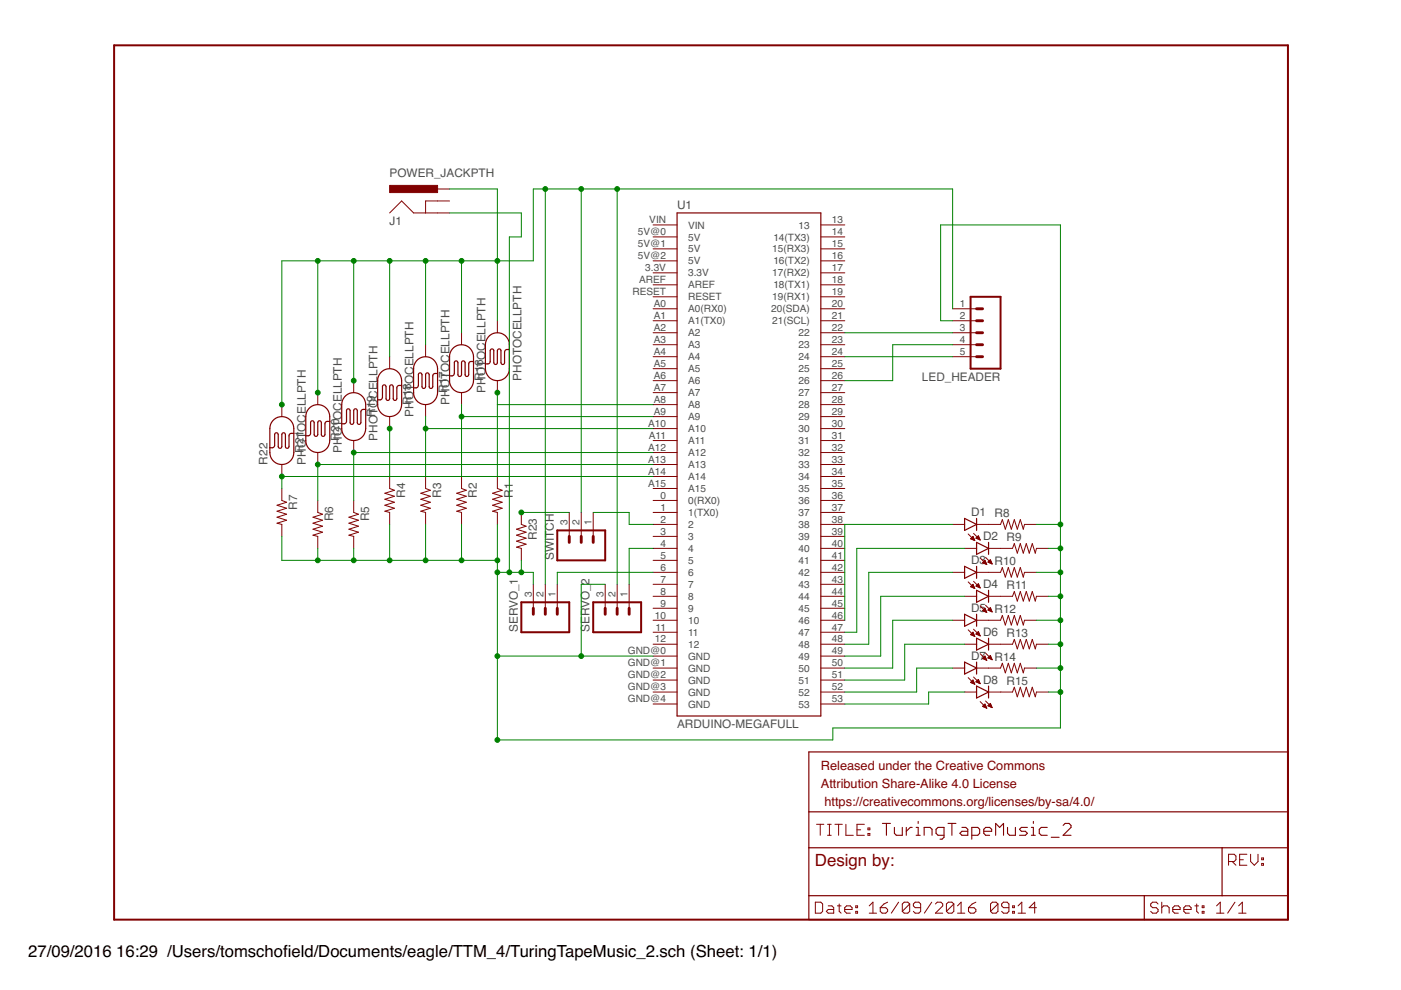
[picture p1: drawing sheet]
<svg xmlns="http://www.w3.org/2000/svg" width="297mm" height="210mm" viewBox="0 0 297 210" stroke-linecap="round" stroke-linejoin="round" font-family="sans-serif">
<path d="M24.2 9.6h248.9v185.4h-248.9zM205.8 62.9h6.3v15.3h-6.3zM118.2 112.5h10.1v6.3h-10.1zM110.5 127.7h10.2v6.3h-10.2zM125.8 127.7h10.1v6.3h-10.1z" fill="none" stroke="#800000" stroke-width=".42"/>
<g fill="none" stroke="#800000" stroke-width=".25">
<path d="M143.6 45.1h30.4v106.7h-30.4zM80.7 79.1a2.54 2.54 0 0 1 2.8-.8 2.54 2.54 0 0 1 1.7 2.4v5.1a2.54 2.54 0 0 1-2.6 2.5 2.54 2.54 0 0 1-2.5-2.5v-5.5zM88.6 76.2a2.55 2.55 0 0 1 2.7-.3 2.55 2.55 0 0 1 1.5 2.3v5a2.54 2.54 0 0 1-2.6 2.6 2.54 2.54 0 0 1-2.5-2.6v-5.5l.3-.8zM92.8 79.2h-.7l-.3 .3v2.5a.38 .38 0 0 1-.4 .4 .38 .38 0 0 1-.4-.4v-2.6a.38 .38 0 0 0-.4-.3 .38 .38 0 0 0-.4 .3v2.6a.38 .38 0 0 1-.3 .4 .38 .38 0 0 1-.4-.4v-2.6a.38 .38 0 0 0-.4-.3 .38 .38 0 0 0-.4 .3v2.5l-.4 .3h-.6M96.2 73.7a2.55 2.55 0 0 1 2.7-.4 2.55 2.55 0 0 1 1.5 2.3v5.1a2.54 2.54 0 0 1-2.5 2.5 2.54 2.54 0 0 1-2.6-2.5v-5.5l.4-.8zM100.4 76.6l-.7 .1-.3 .3v2.4a.38 .38 0 0 1-.4 .4 .38 .38 0 0 1-.4-.4v-2.5a.38 .38 0 0 0-.4-.4 .38 .38 0 0 0-.3 .4v2.5a.38 .38 0 0 1-.4 .4 .38 .38 0 0 1-.4-.4v-2.5a.38 .38 0 0 0-.4-.4 .38 .38 0 0 0-.4 .4v2.4l-.3 .4h-.7M103.8 71.1a2.53 2.53 0 0 1 2.7-.3 2.53 2.53 0 0 1 1.5 2.3v5.1a2.54 2.54 0 0 1-2.5 2.5 2.54 2.54 0 0 1-2.6-2.5l.1-5.6 .3-.8zM108 74.1h-.7l-.3 .4v2.4a.38 .38 0 0 1-.4 .4 .38 .38 0 0 1-.4-.4v-2.5a.38 .38 0 0 0-.4-.4 .38 .38 0 0 0-.3 .4v2.5a.38 .38 0 0 1-.4 .4 .38 .38 0 0 1-.4-.4v-2.5a.38 .38 0 0 0-.4-.4 .38 .38 0 0 0-.4 .4v2.4l-.3 .3-.7 .1M57.8 89.2a2.54 2.54 0 0 1 2.8-.7 2.54 2.54 0 0 1 1.7 2.4v5a2.54 2.54 0 0 1-2.5 2.6 2.54 2.54 0 0 1-2.6-2.6v-5l.2-.9zM62.3 91.9h-.7l-.3 .3v2.5a.38 .38 0 0 1-.4 .4 .38 .38 0 0 1-.4-.4v-2.6a.38 .38 0 0 0-.4-.3 .38 .38 0 0 0-.3 .3v2.6a.38 .38 0 0 1-.4 .4 .38 .38 0 0 1-.4-.4v-2.6a.38 .38 0 0 0-.4-.3 .38 .38 0 0 0-.4 .3v2.5l-.3 .3h-.7M65.4 86.7a2.54 2.54 0 0 1 2.8-.8 2.54 2.54 0 0 1 1.7 2.4v5.1a2.54 2.54 0 0 1-2.5 2.5 2.54 2.54 0 0 1-2.6-2.5v-5.1l.2-.8zM69.9 89.3l-.7 .1-.3 .3v2.4a.38 .38 0 0 1-.4 .4 .38 .38 0 0 1-.4-.4v-2.5a.38 .38 0 0 0-.3-.4 .38 .38 0 0 0-.4 .4v2.5a.38 .38 0 0 1-.4 .4 .38 .38 0 0 1-.4-.4v-2.5a.38 .38 0 0 0-.4-.4 .38 .38 0 0 0-.4 .4v2.4l-.3 .4h-.7"/>
<path d="M73 84.2a2.54 2.54 0 0 1 2.9-.8 2.54 2.54 0 0 1 1.6 2.4v5.1a2.54 2.54 0 0 1-2.5 2.5 2.54 2.54 0 0 1-2.5-2.5v-5.1l.1-.9zM77.5 86.8h-.6l-.4 .4v2.4a.38 .38 0 0 1-.4 .4 .38 .38 0 0 1-.3-.4v-2.5a.38 .38 0 0 0-.4-.4 .38 .38 0 0 0-.4 .4v2.5a.38 .38 0 0 1-.4 .4 .38 .38 0 0 1-.4-.4v-2.5a.38 .38 0 0 0-.3-.4 .38 .38 0 0 0-.4 .4l-.1 2.4-.3 .3-.6 .1M85.2 81.7h-.7l-.3 .4-.1 2.4a.38 .38 0 0 1-.3 .4 .38 .38 0 0 1-.4-.4v-2.5a.38 .38 0 0 0-.4-.4 .38 .38 0 0 0-.4 .4v2.5a.38 .38 0 0 1-.4 .4 .38 .38 0 0 1-.3-.4v-2.5a.38 .38 0 0 0-.4-.4 .38 .38 0 0 0-.4 .4l-.1 2.4-.3 .4h-.6M204.5 109.9l2.6 1.3-2.6 1.3zM207.1 109.9v2.6M207.1 115l2.5 1.3-2.5 1.2zM209.6 115v2.5M204.5 120.1l2.6 1.2-2.6 1.3zM204.5 130.2l2.6 1.3-2.6 1.3zM207.1 120.1v2.5M207.1 125.2l2.5 1.2-2.5 1.3zM207.1 130.2v2.6"/>
<path d="M207.1 135.3l2.5 1.3-2.5 1.2zM209.6 125.2v2.5M209.6 135.3v2.5M171.5 159.4h101.6v35.6h-101.6zM204.5 140.4l2.6 1.2-2.6 1.3zM207.1 140.4v2.5M207.1 145.5l2.5 1.2-2.5 1.3zM209.6 145.5v2.5M171.5 179.7h101.6M171.5 172.1h101.6M259.1 179.7v10.2M171.5 189.9h101.6"/>
<path d="M242.6 189.9v5.1"/>
</g>
<g fill="none" stroke="#800000" stroke-width=".21">
<path d="M82.6 45.1l2.6-2.5 2.5 2.5h7.6M92.8 40.1h2.5M95.3 42.6h-5.1v2.5M138.5 50.2h5.1M138.5 52.8h5.1M138.5 55.3h5.1M138.5 57.8h5.1M138.5 47.7h5.1M174 50.2h5.1M174 52.8h5.1M174 55.3h5.1M174 57.8h5.1"/>
<path d="M174 47.7h5.1M82.6 75.6v2.6M90.2 73.1v2.5M97.9 70.5v2.6M105.5 68v2.5M138.5 62.9h5.1M138.5 65.5h5.1M138.5 68h5.1M138.5 70.5h5.1M138.5 73.1h5.1M138.5 75.6h5.1M138.5 78.2h5.1"/>
<path d="M138.5 60.4h5.1M174 62.9h5.1M174 65.5h5.1M174 68h5.1M174 70.5h5.1M174 73.1h5.1M174 75.6h5.1M174 78.2h5.1M174 60.4h5.1M202 65.5h5.1M202 68h5.1M202 70.5h5.1"/>
<path d="M202 73.1h5.1M202 75.6h5.1M59.8 85.8v2.5M59.8 98.5v2.5M67.4 83.2v2.6M67.4 95.9v2.6M75 80.7v2.5M75 93.4v2.5M82.6 88.3v2.6M90.2 85.8v2.5M97.9 83.2v2.6M105.5 80.7v2.5"/>
<path d="M138.5 80.7h5.1M138.5 83.2h5.1M138.5 85.8h5.1M138.5 88.3h5.1M138.5 90.9h5.1M138.5 93.4h5.1M138.5 95.9h5.1M138.5 98.5h5.1M174 80.7h5.1M174 83.2h5.1M174 85.8h5.1M174 88.3h5.1"/>
<path d="M174 90.9h5.1M174 93.4h5.1M174 95.9h5.1M174 98.5h5.1M59.8 103.6v2.5l1 .4-2.1 .6 2.1 .7-2.1 .6 2.1 .6-2.1 .7 2.1 .6-2.1 .6 1.1 .3v2.5M67.4 106.1v2.5l1 .4-2 .7 2 .6-2 .6 2 .7-2 .6 2 .6-2 .7 1 .2v2.6M75 106.1v2.5l1 .4-2 .7 2 .6-2 .6 2 .7-2 .6 2 .6-2 .7 1 .2v2.6M82.6 101v2.6l1 .3-2 .7 2 .6-2 .7 2 .6-2 .6 2 .7-2 .6 1 .2v2.6M90.2 101v2.6l1 .3-2 .7 2 .6-2 .7 2 .6-2 .6 2 .7-2 .6 1 .2v2.6M97.9 101v2.6l1 .3-2.1 .7 2.1 .6-2.1 .7 2.1 .6-2.1 .6 2.1 .7-2.1 .6 1.1 .2v2.6M105.5 101v2.6l1 .3-2.1 .7 2.1 .6-2.1 .7 2.1 .6-2.1 .6 2.1 .7-2.1 .6 1.1 .2v2.6M110.5 108.6v2.6l1 .4-2 .6 2 .6-2 .7 2 .6-2 .6 2 .7-2 .6 1 .3v2.5"/>
<path d="M120.7 108.6v5.1M123.2 108.6v5.1M125.8 108.6v5.1M138.5 101h5.1M138.5 103.6h5.1M138.5 108.6h5.1M138.5 111.2h5.1M138.5 113.7h5.1M138.5 116.3h5.1M138.5 118.8h5.1M138.5 106.1h5.1M174 101h5.1"/>
<path d="M174 103.6h5.1M174 108.6h5.1M174 111.2h5.1M174 113.7h5.1M174 116.3h5.1M174 118.8h5.1M174 106.1h5.1M202 111.2h2.5M204.5 116.3h2.6M205.3 113.2l1.4 1.4M205.8 114.2h.7M205.9 114.3h.6"/>
<path d="M206 114h.4M206.1 113.9h.3M206.2 114.4h.4M206.2 113.8h.1M206.3 113.7l.4 .9-.9-.4zM206.4 113.1l1.4 1.4M206.5 114.5h.1M206.9 114.1l.5-.5 .4 .9zM207 114h.6M207.1 111.2h5l.4-1 .6 2 .7-2 .6 2 .7-2 .6 2 .6-2 .7 2 .2-1h2.6M207.1 114.2h.6M207.1 113.9h.5"/>
<path d="M207.2 113.8h.3M207.3 114.3h.4M207.3 113.7h.2M207.6 114.4h.2M207.8 118.3l1.4 1.4M208.4 119.2h.6M208.4 119.4h.7M208.5 119.1h.5M208.6 119h.3M208.7 119.5h.4M208.7 118.9h.2M208.8 118.8l.4 .9-.9-.4z"/>
<path d="M209 118.2l1.4 1.4M209 119.6h.2M209.5 119.2l.5-.5 .4 .9zM209.5 119.1h.7M209.6 116.3h5.1l.4-1 .6 2 .6-2 .7 2 .6-2 .6 2 .7-2 .6 2 .3-1h2.5M209.6 119.2h.6M209.7 119h.4M209.8 118.9h.3M209.9 119.4h.4M209.9 118.7h.1M210.1 119.5h.2M113.1 123.9v5.1"/>
<path d="M115.6 123.9v5.1M118.2 123.9v5.1M128.3 123.9v5.1M130.9 123.9v5.1M133.4 123.9v5.1M138.5 121.3h5.1M138.5 123.9h5.1M138.5 126.4h5.1M138.5 129h5.1M138.5 131.5h5.1M138.5 134h5.1M138.5 136.6h5.1"/>
<path d="M138.5 139.1h5.1M174 121.3h5.1M174 123.9h5.1M174 126.4h5.1M174 129h5.1M174 131.5h5.1M174 134h5.1M174 136.6h5.1M174 139.1h5.1M202 121.3h2.5M202 131.5h2.5M204.5 126.4h2.6"/>
<path d="M204.5 136.6h2.6M205.3 123.4l1.4 1.4M205.3 133.5l1.4 1.4M205.8 134.6h.7M205.9 124.4h.6M205.9 124.3h.6M205.9 134.4h.6M206 124.2h.4M206 134.3h.4M206.1 134.7h.5M206.1 124.1h.3M206.1 124.5h.5"/>
<path d="M206.1 134.2h.3M206.2 123.9h.1M206.2 134.1h.1M206.3 123.9l.4 .9-.9-.4zM206.3 134l-.5 .6 .9 .3M206.3 134l.4 .9M206.4 134.8h.2M206.4 123.3l1.4 1.4M206.4 124.7h.2M206.4 133.4l1.4 1.4M206.7 134.9h.1M206.9 124.3l.5-.5 .4 .9z"/>
<path d="M206.9 134.4l.9 .4M206.9 134.4h.7M207 124.3h.7M207 124.2h.6M207 134.3h.6M207.1 121.3h5l.4-1 .6 2.1 .7-2.1 .6 2.1 .7-2.1 .6 2.1 .6-2.1 .7 2.1 .2-1.1h2.6M207.1 131.5h5l.4-1 .6 2 .7-2 .6 2 .7-2 .6 2 .6-2 .7 2 .2-1h2.6M207.1 124.1h.5M207.2 134.2h.4M207.2 123.9h.3M207.2 134.6h.5M207.3 134.1h.2"/>
<path d="M207.3 124.4h.4M207.4 123.8h.1M207.4 133.9h.1M207.4 133.9l-.5 .5M207.4 133.9l.4 .9M207.5 134.7h.3M207.6 124.5h.2M207.8 134.8h.1M207.8 128.5l1.4 1.4M207.8 138.6l1.4 1.4M208.3 129.5l.5-.5 .4 .9zM208.3 139.6l.9 .4"/>
<path d="M208.3 139.6l.5-.5 .4 .9M208.3 139.6h.7M208.4 129.5h.7M208.4 129.4h.6M208.4 139.5h.6M208.5 129.2h.5M208.6 139.4h.3M208.6 139.7h.5M208.6 129.6h.5M208.7 129.1h.2M208.7 139.3h.2M208.8 129h.1"/>
<path d="M208.8 139.1h.1M208.9 139.9h.2M208.9 129.7h.2M209 128.3l1.4 1.4M209 138.5l1.4 1.4M209.1 140h.1M209.5 129.3l.5-.5 .4 .9zM209.5 139.5h.7M209.5 139.5l.9 .4M209.5 139.5l.5-.5 .4 .9M209.5 129.4h.7M209.5 129.2h.6"/>
<path d="M209.6 139.4h.5M209.6 126.4h5.1l.4-1 .6 2 .6-2 .7 2 .6-2 .6 2 .7-2 .6 2 .3-1h2.5M209.6 136.6h5.1l.4-1 .6 2 .6-2 .7 2 .6-2 .6 2 .7-2 .6 2 .3-1h2.5M209.7 129.1h.4M209.7 139.3h.4M209.7 139.6h.5M209.8 129.5h.4M209.8 129h.2M209.8 139.1h.2M209.9 128.9h.1M210 139h.1M210 139.7h.3"/>
<path d="M210.1 129.6h.2M210.3 139.9h.1M138.5 149.3h5.1M138.5 141.6h5.1M138.5 144.2h5.1M138.5 146.7h5.1M174 149.3h5.1M174 141.6h5.1M174 144.2h5.1M174 146.7h5.1M202 141.6h2.5M204.5 146.7h2.6"/>
<path d="M205.3 143.7l1.4 1.4M205.8 144.7l.5-.5 .4 .9zM205.8 144.7h.7M205.9 144.6h.5M206 144.8h.5M206 144.4h.4M206.2 144.3h.1M206.3 144.2h.1M206.3 144.9h.3M206.4 143.6l1.4 1.3M206.6 145.1h.1M206.9 144.6h.7"/>
<path d="M206.9 144.6l.9 .3M207.1 141.6h5l.4-1 .6 2.1 .7-2.1 .6 2.1 .7-2.1 .6 2.1 .6-2.1 .7 2.1 .2-1.1h2.6M207.1 144.4h.5M207.2 144.7h.5M207.2 144.3h.3M207.3 144.2h.2M207.4 144.1h.1M207.4 144.1l-.5 .5M207.4 144.1l.4 .8M207.5 144.8h.3M207.7 144.9h.1M207.8 148.8l1.4 1.4"/>
<path d="M208.3 149.8l.5-.5 .4 .9zM208.3 149.8h.7M208.5 149.6h.5M208.5 149.9h.6M208.6 149.5h.3M208.7 149.4h.2M208.8 150h.3M209 148.6l1.4 1.4M209.1 150.1h.1M209.5 149.6l.9 .4M209.5 149.6h.7M209.6 146.7h5.1l.4-1 .6 2 .6-2 .7 2 .6-2 .6 2 .7-2 .6 2 .3-1h2.5"/>
<path d="M209.6 149.5h.5M209.7 149.8h.5M209.7 149.4h.4M209.8 149.3h.2M210 149.9h.3M210 149.1l-.5 .5M210 149.1l.4 .9M210 149.1h.1M210.2 150h.1M173.1 174.8h1.6M173.9 174.8v2.3M175.5 174.8h.7"/>
<path d="M175.5 177.1h.7M175.9 174.8v2.3M177 174.8h1.6M177.8 174.8v2.3M179.3 174.8v2.3h1.6M181.7 175.9h.8M183.3 174.8h-1.6v2.3h1.6M184 176.7h.4v.4h-.4zM184 175.6h.4v.3h-.4zM172.9 191.3h1.1l.4 .4v1.5l-.4 .4h-1.1zM175.6 192.1h.8l.4 .3v1.2h-1.2l-.4-.4 .4-.4h1.2M177.5 192.1h.8"/>
<path d="M177.9 191.7v1.5l.4 .4M179.1 192.8h1.6v-.4l-.4-.3h-.8l-.4 .3v.8l.4 .4h.8M181.4 193.2h.4v.4h-.4zM181.4 192.1h.4v.3h-.4zM184.3 193.6h1.5M184.3 192.1l.8-.8v2.3M186.6 192.4h1.2l.4 .4v.4l-.4 .4h-.8l-.4-.4zM188.2 191.3l-.8 .4-.8 .7M190.5 191.3l-1.5 2.3M192.9 191.7v1.5l-.4 .4h-.8l-.4-.4M192.9 191.7l-.4-.4h-.8l-.4 .4v1.5M192.9 191.7l-1.6 1.5"/>
<path d="M195.2 192.4h-1.2l-.3-.3v-.4l.3-.4h.8l.4 .4v1.5l-.4 .4h-.8l-.3-.4M197.5 191.3l-1.5 2.3M198.3 191.7l.4-.4h.8l.4 .4v.4l-1.6 1.5h1.6M202.2 191.7v1.5l-.4 .4h-.7l-.4-.4M202.2 191.7l-.4-.4h-.7l-.4 .4v1.5M202.2 191.7l-1.5 1.5M203 193.6h1.6M203 192.1l.8-.8v2.3M205.3 192.4h1.2l.4 .4v.4l-.4 .4h-.8l-.4-.4zM206.9 191.3l-.8 .4-.8 .7M211.6 191.7v1.5l-.4 .4h-.8l-.4-.4M211.6 191.7l-.4-.4h-.8l-.4 .4v1.5"/>
<path d="M211.6 191.7l-1.6 1.5M213.9 192.4h-1.2l-.3-.3v-.4l.3-.4h.8l.4 .4v1.5l-.4 .4h-.8l-.3-.4M214.7 193.2h.4v.4h-.4zM214.7 192.1h.4v.3h-.4zM215.9 193.6h1.5M215.9 192.1l.7-.8v2.3M219.8 192.4h-1.6l1.2-1.1v2.3M245.5 191.7l-.3-.4h-.8l-.4 .4v.4l.4 .3h.8l.3 .4v.4l-.3 .4h-.8l-.4-.4M246.3 192.4l.4-.3h.8l.4 .3v1.2M246.3 191.3v2.3M248.6 192.8h1.6v-.4l-.4-.3h-.8l-.4 .3v.8l.4 .4h.8M251 192.8h1.5v-.4l-.3-.3h-.8l-.4 .3v.8l.4 .4h.8"/>
<path d="M253.3 192.1h.8M253.7 191.7v1.5l.4 .4M254.9 193.2h.4v.4h-.4zM254.9 192.1h.4v.3h-.4zM257.9 193.6h1.6M257.9 192.1l.8-.8v2.3M260.5 182.7h1.2l.3-.4v-.8l-.3-.4h-1.2v2.4M261.3 182.7l.7 .8M261.8 191.3l-1.5 2.3M262.6 193.6h1.6M262.6 192.1l.8-.8v2.3M262.8 182.3h.8"/>
<path d="M264.4 181.1h-1.6v2.4h1.6M265.2 181.1v1.6l.7 .8 .8-.8v-1.6M267.5 183.1h.4v.4h-.4zM267.5 181.9h.4v.4h-.4z"/>
</g>
<g fill="none" stroke="#800000" stroke-width=".23">
<path d="M187.1 174.6h1.7M187.9 174.6v2.5M189.6 175.4v1.3l.4 .4h1.3v-1.7M192.2 175.4v1.7M193.4 175.4h-.4l-.8 .9M194.2 177.1h.9M194.2 175.4h.5v1.7M194.7 174.2v.4M195.9 177.1v-1.7h1.3l.4 .4v1.3M200.2 177.1h-1.3l-.4-.4v-.9l.4-.4h1.3v2.1l-.5 .4h-.4M201 174.6h1.7M201.8 174.6v2.5"/>
<path d="M203.9 175.4h.9l.4 .4v1.3h-1.3l-.4-.4 .4-.4h1.3M206 177.1h1.3l.4-.4v-.9l-.4-.4h-1.3v2.5M208.6 176.3h1.6v-.5l-.4-.4h-.8l-.4 .4v.9l.4 .4h.8M211.1 177.1v-2.5l.8 .8 .9-.8v2.5M213.6 175.4v1.3l.4 .4h1.3v-1.7M217.8 175.4h-1.2l-.4 .4 .4 .5h.8l.4 .4-.4 .4h-1.2M218.7 177.1h.8M218.7 175.4h.4v1.7M219.1 174.2v.4M222 175.4h-1.2l-.5 .4v.9l.5 .4h1.2M222.9 177.5h1.7M225.4 175l.4-.4h.9l.4 .4v.4l-1.7 1.7h1.7"/>
</g>
<g fill="none" stroke="#800000" stroke-width=".61">
<path d="M207.1 70.5h1.2M207.1 68h1.2M207.1 65.5h1.2M207.1 75.6h1.2M207.1 73.1h1.2M120.7 113.7v1.3M123.2 113.7v1.3M125.8 113.7v1.3M113.1 129v1.2M115.6 129v1.2M118.2 129v1.2M128.3 129v1.2"/>
<path d="M130.9 129v1.2M133.4 129v1.2"/>
</g>
<path d="M82.6 39.3h10.2v1.5h-10.2z" fill="#800000" stroke="#800000" stroke-width=".21"/>
<g fill="none" stroke="#008000" stroke-width=".21">
<path d="M67.4 55.3v27.9M75 55.3v25.4M82.6 55.3v20.3M90.2 55.3v17.8M95.3 40.1h10.2v27.9M95.3 45.1h15.2v5.1h-2.5v71.1M97.9 55.3v15.2M115.6 40.1v83.8M123.2 40.1v68.5M130.9 40.1v83.8M179.1 70.5h22.9M179.1 75.6h22.9"/>
<path d="M202 68h-2.6v-20.3h25.4v106.6h-48.2v2.6h-71.1v-45.7M202 65.5v-25.4h-88.9v15.2h-53.3v30.5M202 73.1h-12.7v7.6h-10.2M82.6 90.9v10.1M90.2 90.9h48.3M90.2 88.3v12.7M97.9 88.3h40.6M97.9 85.8v15.2M105.5 83.2v17.8M105.5 85.8h33M138.5 95.9h-63.5v10.2M138.5 98.5h-71.1v7.6"/>
<path d="M59.8 113.7v5.1h45.7M67.4 116.3v2.5M75 116.3v2.5M82.6 111.2v7.6M90.2 111.2v7.6M97.9 111.2v7.6M110.5 108.6h10.2M110.5 118.8v2.5M125.8 108.6h7.6v2.6h5.1M138.5 101h-78.7v2.6M138.5 116.3h-5.1v7.6M202 111.2h-22.9v20.3"/>
<path d="M204.5 116.3h-22.8v17.7h-2.6M219.8 111.2h5M222.3 116.3h2.5M105.5 121.3h7.6v2.6M105.5 139.1h33M128.3 123.9h-5.1v15.2M138.5 121.3h-20.3v2.6M202 121.3h-17.8v15.3h-5.1M202 131.5h-12.7v10.1h-10.2M204.5 136.6h-12.7v7.6h-12.7M204.5 126.4h-17.8v12.7h-7.6M219.8 121.3h5"/>
<path d="M219.8 131.5h5M222.3 136.6h2.5M222.3 126.4h2.5M202 141.6h-7.6v5.1h-15.3M204.5 146.7h-7.6v2.6h-17.8M219.8 141.6h5M222.3 146.7h2.5"/>
</g>
<g fill="#008000" stroke="#008000" stroke-width=".21">
<circle cx="105.5" cy="83.2" r=".51"/>
<circle cx="97.9" cy="88.3" r=".51"/>
<circle cx="90.2" cy="90.9" r=".51"/>
<circle cx="82.6" cy="90.9" r=".51"/>
<circle cx="75" cy="95.9" r=".51"/>
<circle cx="67.4" cy="98.5" r=".51"/>
<circle cx="59.8" cy="101" r=".51"/>
<circle cx="110.5" cy="108.6" r=".51"/>
<circle cx="224.8" cy="111.2" r=".51"/>
<circle cx="224.8" cy="141.6" r=".51"/>
<circle cx="224.8" cy="136.6" r=".51"/>
<circle cx="224.8" cy="131.5" r=".51"/>
<circle cx="224.8" cy="126.4" r=".51"/>
<circle cx="224.8" cy="121.3" r=".51"/>
<circle cx="224.8" cy="116.3" r=".51"/>
<circle cx="224.8" cy="146.7" r=".51"/>
<circle cx="105.5" cy="118.8" r=".51"/>
<circle cx="97.9" cy="118.8" r=".51"/>
<circle cx="90.2" cy="118.8" r=".51"/>
<circle cx="82.6" cy="118.8" r=".51"/>
<circle cx="75" cy="118.8" r=".51"/>
<circle cx="67.4" cy="118.8" r=".51"/>
<circle cx="105.5" cy="139.1" r=".51"/>
<circle cx="105.5" cy="156.9" r=".51"/>
<circle cx="105.5" cy="121.3" r=".51"/>
<circle cx="123.2" cy="139.1" r=".51"/>
<circle cx="110.5" cy="121.3" r=".51"/>
<circle cx="108" cy="121.3" r=".51"/>
<circle cx="105.5" cy="55.3" r=".51"/>
<circle cx="97.9" cy="55.3" r=".51"/>
<circle cx="90.2" cy="55.3" r=".51"/>
<circle cx="82.6" cy="55.3" r=".51"/>
<circle cx="75" cy="55.3" r=".51"/>
<circle cx="67.4" cy="55.3" r=".51"/>
<circle cx="75" cy="80.7" r=".51"/>
<circle cx="67.4" cy="83.2" r=".51"/>
<circle cx="59.8" cy="85.8" r=".51"/>
<circle cx="130.9" cy="40.1" r=".51"/>
<circle cx="115.6" cy="40.1" r=".51"/>
<circle cx="123.2" cy="40.1" r=".51"/>
</g>
<text font-size="3.6" fill="#800000" x="172.8" y="183.6">Design by:</text>
<g font-size="3.5">
<text x="6" y="202.9">27/09/2016</text>
<text x="24.7" y="202.9">16:29 /Users/tomschofeld/Documents/eagle/TTM_4/TuringTapeMusic_2.sch (Sheet: 1/1)</text>
<text x="60" y="202.9">i</text>
</g>
<g font-size="2.7" fill="#800000">
<text x="174" y="163.2">Released under the Creative Commons</text>
<text x="174" y="167.1">Attribution Share-Alike 4.0 License</text>
<text x="174.8" y="170.9">https://creativecommons.org/licenses/by-sa/4.0/</text>
</g>
<g font-size="2.5" fill="#505050">
<text x="82.6" y="37.5">POWER_JACKPTH</text>
<text x="82.6" y="47.7">J1</text>
<text x="143.6" y="44.4">U1</text>
<text x="102.4" y="77.5" transform="rotate(-90 102.4 77.5)">6</text>
<text x="87.2" y="82.6" transform="rotate(-90 87.2 82.6)">8</text>
<text x="94.8" y="80.1" transform="rotate(-90 94.8 80.1)">7</text>
<text x="102.9" y="83.2" transform="rotate(-90 102.9 83.2)">PHRO1TOCELLPTH</text>
<text x="110.5" y="80.7" transform="rotate(-90 110.5 80.7)">PHOTOCELLPTH</text>
<text x="195.5" y="80.7">LED_HEADER</text>
<text x="80.1" y="88" transform="rotate(-90 80.1 88)">TOCELLPTH</text>
<text x="87.7" y="88.3" transform="rotate(-90 87.7 88.3)">PHRO1TOCELLPTH</text>
<text x="95.3" y="85.8" transform="rotate(-90 95.3 85.8)">PHRO1TOCELLPTH</text>
<text x="64.3" y="92.8" transform="rotate(-90 64.3 92.8)">1</text>
<text x="71.9" y="90.2" transform="rotate(-90 71.9 90.2)">0</text>
<text x="72.4" y="95.9" transform="rotate(-90 72.4 95.9)">PHRO2TOCELLPTH</text>
<text x="80.1" y="93.4" transform="rotate(-90 80.1 93.4)">PHOR19</text>
<text x="56.7" y="98.5" transform="rotate(-90 56.7 98.5)">R22</text>
<text x="64.8" y="98.5" transform="rotate(-90 64.8 98.5)">PHRO2TOCELLPTH</text>
<text x="85.9" y="105.5" transform="rotate(-90 85.9 105.5)">R4</text>
<text x="93.5" y="105.5" transform="rotate(-90 93.5 105.5)">R3</text>
<text x="101.1" y="105.5" transform="rotate(-90 101.1 105.5)">R2</text>
<text x="108.7" y="105.5" transform="rotate(-90 108.7 105.5)">R1</text>
<text x="63" y="108" transform="rotate(-90 63 108)">R7</text>
<text x="70.6" y="110.6" transform="rotate(-90 70.6 110.6)">R6</text>
<text x="78.3" y="110.6" transform="rotate(-90 78.3 110.6)">R5</text>
<text x="205.9" y="109.4">D1</text>
<text x="210.9" y="109.7">R8</text>
<text x="113.8" y="114.5" transform="rotate(-90 113.8 114.5)">R23</text>
<text x="117.4" y="118.8" transform="rotate(-90 117.4 118.8)">SWITCH</text>
<text x="205.9" y="119.6">D3</text>
<text x="208.4" y="114.5">D2</text>
<text x="210.9" y="119.8">R10</text>
<text x="213.4" y="114.8">R9</text>
<text x="208.4" y="124.6">D4</text>
<text x="213.4" y="124.9">R11</text>
<text x="205.9" y="129.7">D5</text>
<text x="210.9" y="130">R12</text>
<text x="109.8" y="134" transform="rotate(-90 109.8 134)">SERVO_1</text>
<text x="125" y="134" transform="rotate(-90 125 134)">SERVO_2</text>
<text x="208.4" y="134.8">D6</text>
<text x="213.4" y="135.1">R13</text>
<text x="205.9" y="139.9">D7</text>
<text x="210.9" y="140.2">R14</text>
<text x="208.4" y="145">D8</text>
<text x="213.4" y="145.2">R15</text>
<text x="143.6" y="154.4">ARDUINO-MEGAFULL</text>
</g>
<g font-size="2.1" fill="#505050">
<text x="137.7" y="47.3">VIN</text>
<text x="176.4" y="47.3">13</text>
<text x="135.3" y="49.9">5V@0</text>
<text x="135.3" y="52.4">5V@1</text>
<text x="145.9" y="51">5V</text>
<text x="145.9" y="53.5">5V</text>
<text x="145.9" y="48.5">VIN</text>
<text x="163.7" y="53.5">15(RX3)</text>
<text x="164" y="51">14(TX3)</text>
<text x="169.3" y="48.5">13</text>
<text x="176.4" y="52.4">15</text>
<text x="176.4" y="49.9">14</text>
<text x="135.3" y="55">5V@2</text>
<text x="136.8" y="57.5">3.3V</text>
<text x="145.9" y="56.1">5V</text>
<text x="145.9" y="58.6">3.3V</text>
<text x="163.7" y="58.6">17(RX2)</text>
<text x="164" y="56.1">16(TX2)</text>
<text x="176.4" y="55">16</text>
<text x="176.4" y="57.5">17</text>
<text x="134.1" y="62.6">RESET</text>
<text x="135.5" y="60">AREF</text>
<text x="138.6" y="65.1">A0</text>
<text x="145.9" y="63.7">RESET</text>
<text x="145.9" y="61.2">AREF</text>
<text x="163.7" y="63.7">19(RX1)</text>
<text x="164" y="61.2">18(TX1)</text>
<text x="176.4" y="60">18</text>
<text x="176.4" y="65.1">20</text>
<text x="176.4" y="62.6">19</text>
<text x="203.5" y="65.1">1</text>
<text x="138.6" y="67.7">A1</text>
<text x="138.6" y="70.2">A2</text>
<text x="145.9" y="66.2">A0(RX0)</text>
<text x="145.9" y="68.8">A1(TX0)</text>
<text x="145.9" y="71.3">A2</text>
<text x="163.5" y="66.2">20(SDA)</text>
<text x="163.7" y="68.8">21(SCL)</text>
<text x="169.3" y="71.3">22</text>
<text x="176.4" y="70.2">22</text>
<text x="176.4" y="67.7">21</text>
<text x="203.5" y="67.7">2</text>
<text x="203.5" y="70.2">3</text>
<text x="138.6" y="72.7">A3</text>
<text x="138.6" y="75.3">A4</text>
<text x="138.6" y="77.8">A5</text>
<text x="145.9" y="73.9">A3</text>
<text x="145.9" y="76.4">A4</text>
<text x="169.3" y="73.9">23</text>
<text x="169.3" y="76.4">24</text>
<text x="176.4" y="72.7">23</text>
<text x="176.4" y="75.3">24</text>
<text x="176.4" y="77.8">25</text>
<text x="203.5" y="72.7">4</text>
<text x="203.5" y="75.3">5</text>
<text x="138.6" y="80.4">A6</text>
<text x="138.6" y="82.9">A7</text>
<text x="145.9" y="78.9">A5</text>
<text x="145.9" y="81.5">A6</text>
<text x="169.3" y="78.9">25</text>
<text x="169.3" y="81.5">26</text>
<text x="176.4" y="80.4">26</text>
<text x="176.4" y="82.9">27</text>
<text x="138.6" y="85.4">A8</text>
<text x="138.6" y="88">A9</text>
<text x="145.9" y="84">A7</text>
<text x="145.9" y="86.5">A8</text>
<text x="145.9" y="89.1">A9</text>
<text x="169.3" y="84">27</text>
<text x="169.3" y="86.5">28</text>
<text x="169.3" y="89.1">29</text>
<text x="176.4" y="85.4">28</text>
<text x="176.4" y="88">29</text>
<text x="137.4" y="90.5">A10</text>
<text x="137.4" y="95.6">A12</text>
<text x="137.6" y="93.1">A11</text>
<text x="145.9" y="91.6">A10</text>
<text x="145.9" y="94.2">A11</text>
<text x="169.3" y="91.6">30</text>
<text x="169.3" y="94.2">31</text>
<text x="176.4" y="90.5">30</text>
<text x="176.4" y="93.1">31</text>
<text x="176.4" y="95.6">32</text>
<text x="137.4" y="98.1">A13</text>
<text x="137.4" y="100.7">A14</text>
<text x="145.9" y="96.7">A12</text>
<text x="145.9" y="99.2">A13</text>
<text x="145.9" y="101.8">A14</text>
<text x="169.3" y="96.7">32</text>
<text x="169.3" y="99.2">33</text>
<text x="169.3" y="101.8">34</text>
<text x="176.4" y="98.1">33</text>
<text x="176.4" y="100.7">34</text>
<text x="137.4" y="103.2">A15</text>
<text x="140" y="105.7">0</text>
<text x="145.9" y="104.3">A15</text>
<text x="145.9" y="106.9">0(RX0)</text>
<text x="169.3" y="104.3">35</text>
<text x="169.3" y="106.9">36</text>
<text x="176.4" y="103.2">35</text>
<text x="176.4" y="105.7">36</text>
<text x="120.3" y="111.4" transform="rotate(-90 120.3 111.4)">3</text>
<text x="122.9" y="111.4" transform="rotate(-90 122.9 111.4)">2</text>
<text x="125.4" y="111.4" transform="rotate(-90 125.4 111.4)">1</text>
<text x="140" y="108.3">1</text>
<text x="140" y="110.8">2</text>
<text x="140" y="113.4">3</text>
<text x="145.9" y="109.4">1(TX0)</text>
<text x="145.9" y="111.9">2</text>
<text x="169.3" y="109.4">37</text>
<text x="169.3" y="111.9">38</text>
<text x="176.4" y="108.3">37</text>
<text x="176.4" y="110.8">38</text>
<text x="176.4" y="113.4">39</text>
<text x="140" y="115.9">4</text>
<text x="140" y="118.4">5</text>
<text x="145.9" y="114.5">3</text>
<text x="145.9" y="117">4</text>
<text x="145.9" y="119.6">5</text>
<text x="169.3" y="117">40</text>
<text x="169.3" y="114.5">39</text>
<text x="169.3" y="119.6">41</text>
<text x="176.4" y="115.9">40</text>
<text x="176.4" y="118.4">41</text>
<text x="140" y="121">6</text>
<text x="140" y="123.5">7</text>
<text x="145.9" y="122.1">6</text>
<text x="145.9" y="124.6">7</text>
<text x="169.3" y="122.1">42</text>
<text x="169.3" y="124.6">43</text>
<text x="176.4" y="121">42</text>
<text x="176.4" y="123.5">43</text>
<text x="112.7" y="126.6" transform="rotate(-90 112.7 126.6)">3</text>
<text x="115.3" y="126.6" transform="rotate(-90 115.3 126.6)">2</text>
<text x="117.8" y="126.6" transform="rotate(-90 117.8 126.6)">1</text>
<text x="128" y="126.6" transform="rotate(-90 128 126.6)">3</text>
<text x="130.5" y="126.6" transform="rotate(-90 130.5 126.6)">2</text>
<text x="133" y="126.6" transform="rotate(-90 133 126.6)">1</text>
<text x="138.9" y="131.1">10</text>
<text x="140" y="126.1">8</text>
<text x="140" y="128.6">9</text>
<text x="145.9" y="127.2">8</text>
<text x="145.9" y="129.7">9</text>
<text x="169.3" y="127.2">44</text>
<text x="169.3" y="129.7">45</text>
<text x="176.4" y="126.1">44</text>
<text x="176.4" y="128.6">45</text>
<text x="176.4" y="131.1">46</text>
<text x="138.9" y="136.2">12</text>
<text x="139" y="133.7">11</text>
<text x="145.9" y="132.3">10</text>
<text x="145.9" y="134.8">11</text>
<text x="145.9" y="137.3">12</text>
<text x="169.3" y="132.3">46</text>
<text x="169.3" y="134.8">47</text>
<text x="169.3" y="137.3">48</text>
<text x="176.4" y="133.7">47</text>
<text x="176.4" y="136.2">48</text>
<text x="133.1" y="138.8">GND@0</text>
<text x="133.1" y="141.3">GND@1</text>
<text x="133.1" y="143.8">GND@2</text>
<text x="145.9" y="139.9">GND</text>
<text x="145.9" y="142.4">GND</text>
<text x="169.3" y="142.4">50</text>
<text x="169.3" y="139.9">49</text>
<text x="176.4" y="143.8">51</text>
<text x="176.4" y="141.3">50</text>
<text x="176.4" y="138.8">49</text>
<text x="133.1" y="148.9">GND@4</text>
<text x="133.1" y="146.4">GND@3</text>
<text x="145.9" y="145">GND</text>
<text x="145.9" y="147.5">GND</text>
<text x="169.3" y="147.5">52</text>
<text x="169.3" y="145">51</text>
<text x="176.4" y="148.9">53</text>
<text x="176.4" y="146.4">52</text>
<text x="145.9" y="150">GND</text>
<text x="169.3" y="150">53</text>
</g>
</svg>
